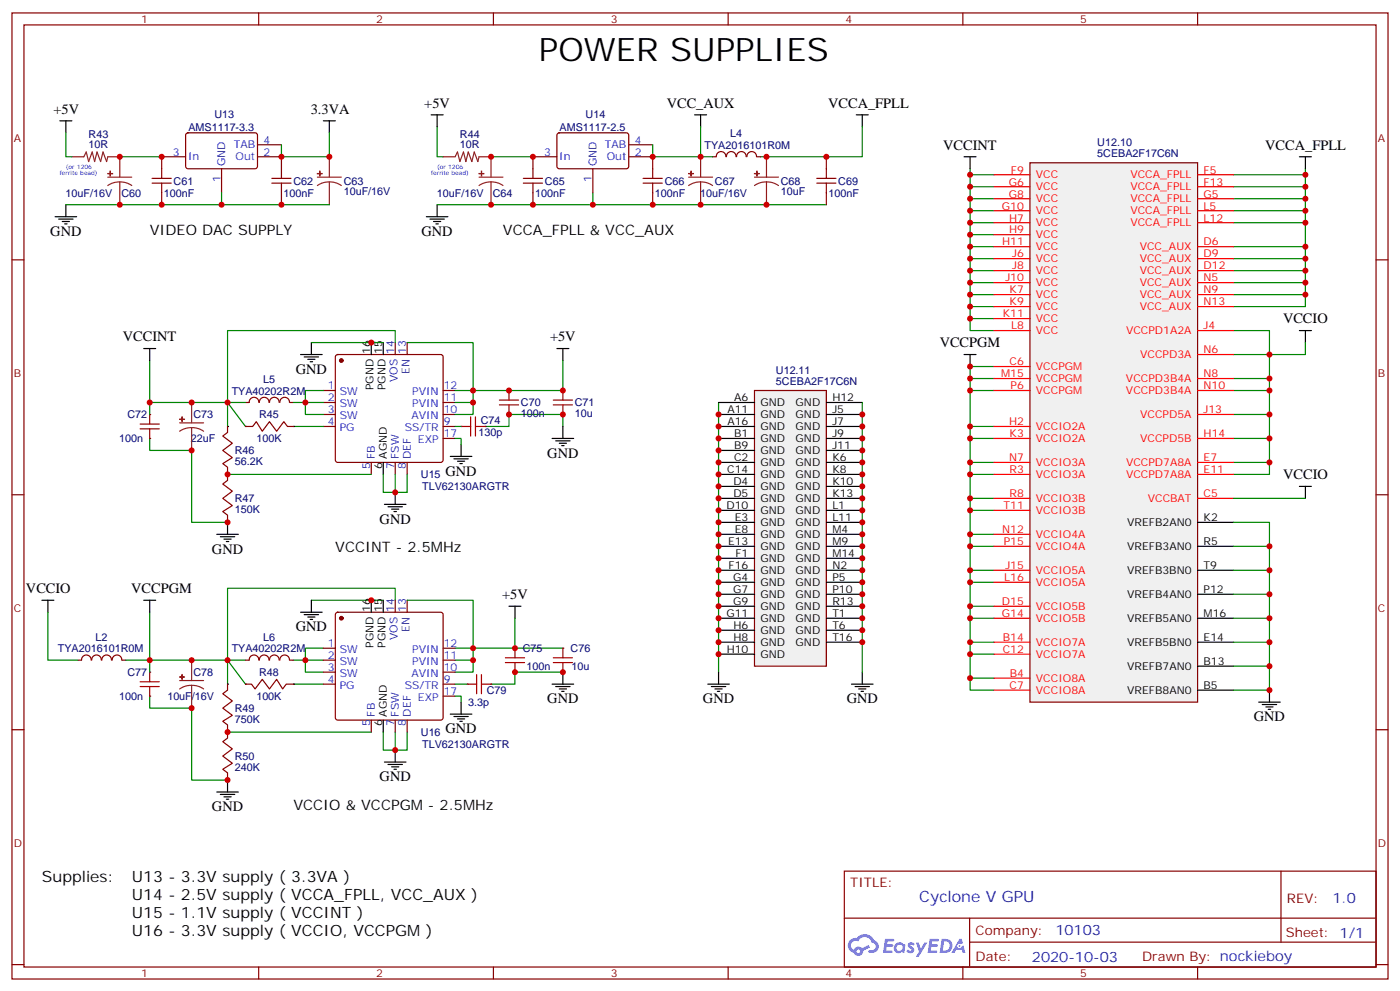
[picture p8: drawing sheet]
<svg xmlns="http://www.w3.org/2000/svg" width="412mm" height="292mm" viewBox="0 0 412 292" stroke-linecap="round" stroke-linejoin="round" font-family="sans-serif">
<path d="M54.9 39.3l.5-.2h20l.4 .7v9.4l-.7 .5-20-.1-.4-.6v-9.2zM44.8 53.9h5.6M44.8 52.5h5.6M47.6 53.9v6.4M54.7 46.1h-7.1v6.4M65.3 49.7v7M75.8 46.1h7.1v6.4M75.8 42.6h7.1M80.1 53.9h5.6M80.1 52.5h5.6M82.9 53.9v6.4" fill="none" stroke="#870000" stroke-width=".35"/>
<g fill="none" stroke="#000" stroke-width=".35">
<path d="M17.6 35.6h3.6M19.4 35.6v3.5M95.2 35.6h3.6M97 35.6v3.5M284 46.1h3.5M285.8 46.1v3.6M16.2 63.8h6.4M17.3 64.5h4.2M18.3 65.2h2.2M19 65.9h.8M19.4 60.3v3.5M284 104.4h3.5"/>
<path d="M285.8 104.4v3.5M211.7 197.8v3.6M254 197.8v3.6M208.5 201.4h6.3M209.5 202.1h4.3M210.6 202.8h2.1M211.3 203.5h.7M250.8 201.4h6.4M251.9 202.1h4.2M252.9 202.8h2.2M253.6 203.5h.8"/>
</g>
<path d="M21.2 46.1h3.5l.7-1.4 .7 2.9 1.1-2.9 .7 2.9 .7-2.9 1 2.9 .7-2.9 1.1 2.9 .3-1.5h3.6v6M31.7 52.1h7.1M35.3 53.6l1.8 .2 1.7 .8M35.3 53.6l-1.9 .2-1.7 .8M35.3 53.6v6.7M93.5 52.1h7M97 53.6l1.9 .2 1.6 .8M97 53.6l-1.8 .2-1.7 .8M97 46.1v6M97 53.6v6.7" fill="none" stroke="#8c2424" stroke-width=".35"/>
<g fill="#8c2424" stroke="#8c2424" stroke-width=".35">
<path d="M93.5 51.1h1.4z"/>
<path d="M94.2 50.4v1.4z"/>
<path d="M31.7 51.1h1.5z"/>
<path d="M32.5 50.4v1.4z"/>
</g>
<g fill="none" stroke="#008700" stroke-width=".35">
<path d="M19.4 39.1v7h1.8M35.3 46.1h12.3M65.3 56.7v3.6M285.8 49.7v47.6h7M285.8 58.5h7M285.8 55h7M285.8 51.4h7M363.4 58.5h21.1M363.4 55h21.1M363.4 51.4h21.1M384.5 49.7v15.8h-21.1M285.8 72.6h7"/>
<path d="M285.8 62h7M285.8 65.5h7M285.8 69.1h7M285.8 76.1h7M285.8 79.7h7M363.4 72.6h21.1M363.4 62h21.1M363.4 76.1h21.1M363.4 79.7h21.1M384.5 65.5v24.7h-21.1M285.8 83.2h7M285.8 86.7h7"/>
<path d="M285.8 90.2h7M285.8 93.8h7M363.4 97.3h10.5v42.3h-10.5M363.4 83.2h21.1M363.4 86.7h21.1M211.7 118.5v79.3M285.8 111.4h7M285.8 114.9h7M292.8 107.9h-7v95.2h7M363.4 104.4h10.5M363.4 111.4h10.5M363.4 114.9h10.5"/>
<path d="M285.8 129h7M285.8 136.1h7M285.8 125.5h7M285.8 139.6h7M363.4 122h10.5M363.4 129h10.5M363.4 136.1h10.5M285.8 150.2h7M285.8 146.7h7M285.8 157.3h7M285.8 160.8h7M285.8 171.4h7"/>
<path d="M285.8 167.9h7M285.8 178.4h7M285.8 182h7M285.8 189h7M285.8 192.5h7M285.8 199.6h7"/>
</g>
<path d="M222.2 114.9h21.2v81.2h-21.2z" fill="#f0f0f0" stroke="#870000" stroke-width=".35"/>
<g fill="none" stroke="#000" stroke-width=".35">
<path d="M211.7 118.5h10.5M243.4 118.5h10.6M211.7 139.6h10.5M211.7 136.1h10.5M211.7 132.6h10.5M211.7 129h10.5M211.7 125.5h10.5M211.7 122h10.5M243.4 139.6h10.6M243.4 136.1h10.6M243.4 132.6h10.6M243.4 129h10.6"/>
<path d="M243.4 125.5h10.6M243.4 122h10.6M211.7 143.2h10.5M211.7 157.3h10.5M211.7 153.7h10.5M211.7 150.2h10.5M211.7 146.7h10.5M243.4 143.2h10.6M243.4 157.3h10.6M243.4 153.7h10.6M243.4 150.2h10.6M243.4 146.7h10.6"/>
<path d="M211.7 178.4h10.5M211.7 174.9h10.5M211.7 171.4h10.5M211.7 167.9h10.5M211.7 164.3h10.5M211.7 160.8h10.5M243.4 178.4h10.6M243.4 174.9h10.6M243.4 171.4h10.6M243.4 167.9h10.6M243.4 164.3h10.6M243.4 160.8h10.6"/>
<path d="M211.7 189h10.5M211.7 185.5h10.5M211.7 182h10.5M211.7 192.5h10.5M243.4 189h10.6M243.4 185.5h10.6M243.4 182h10.6"/>
</g>
<path d="M303.4 47.9h49.4v158.8h-49.4z" fill="#f0f0f0" stroke="#870000" stroke-width=".35"/>
<g fill="none" stroke="#f00" stroke-width=".35">
<path d="M292.8 51.4h10.6M292.8 58.5h10.6M292.8 55h10.6M352.8 51.4h10.6M352.8 58.5h10.6M352.8 55h10.6M292.8 79.7h10.6M292.8 76.1h10.6M292.8 72.6h10.6M292.8 69.1h10.6M292.8 65.5h10.6M292.8 62h10.6"/>
<path d="M352.8 79.7h10.6M352.8 76.1h10.6M352.8 72.6h10.6M352.8 65.5h10.6M352.8 62h10.6M292.8 97.3h10.6M292.8 93.8h10.6M292.8 90.2h10.6M292.8 86.7h10.6M292.8 83.2h10.6M352.8 97.3h10.6M352.8 90.2h10.6"/>
<path d="M352.8 86.7h10.6M352.8 83.2h10.6M292.8 114.9h10.6M292.8 111.4h10.6M292.8 107.9h10.6M352.8 114.9h10.6M352.8 111.4h10.6M352.8 104.4h10.6M292.8 125.5h10.6M292.8 129h10.6M292.8 136.1h10.6M292.8 139.6h10.6"/>
<path d="M352.8 129h10.6M352.8 136.1h10.6M352.8 139.6h10.6M352.8 122h10.6M292.8 146.7h10.6M292.8 150.2h10.6M292.8 157.3h10.6M352.8 146.7h10.6M292.8 160.8h10.6M292.8 167.9h10.6M292.8 171.4h10.6M292.8 178.4h10.6"/>
<path d="M292.8 182h10.6M292.8 189h10.6M292.8 192.5h10.6M292.8 199.6h10.6M292.8 203.1h10.6"/>
</g>
<path d="M352.8 153.7h10.6M352.8 160.8h10.6M352.8 167.9h10.6M352.8 174.9h10.6M352.8 182h10.6M352.8 189h10.6M352.8 196.1h10.6M352.8 203.1h10.6" fill="none" stroke="#000" stroke-width=".35"/>
<path d="M254 118.5v79.3" fill="none" stroke="#008700" stroke-width=".35"/>
<g fill="none" stroke="#870000" stroke-width=".35">
<path d="M3.5 3.8h405.4v284.3h-405.4zM7.1 7.3h398.2v277.3h-398.2zM76.2 3.8v3.5M145.3 3.8v3.5M214.5 3.8v3.5M283.6 3.8v3.5M352.8 3.8v3.5M3.5 76.5h3.6M405.3 76.5h3.6M3.5 145.6h3.6M405.3 145.6h3.6M3.5 214.8h3.6"/>
<path d="M405.3 214.8h3.6M248.7 256.4h156.6v28.2h-156.6zM377.3 256.4v20.9M248.7 270.2h156.5M285.6 277.3h119.6M285.6 270.2v14.2M3.5 283.9h3.6M76.2 284.6v3.5M145.3 284.6v3.5M214.5 284.6v3.5M283.6 284.6v3.5M352.8 284.6v3.5"/>
<path d="M405.3 283.9h3.6"/>
</g>
<g fill="#5487ff">
<path d="M267.7 277.6a1.22 1.22 0 0 1 1.7 .2l-.4 .6a.47 .47 0 0 0-.3-.4 .47 .47 0 0 0-.5 .2l.1 .2a1.14 1.14 0 0 1 .8 1.8 1.14 1.14 0 0 1-1.9 0l-.2-.2 .5-.6 .7 .5a.29 .29 0 0 0 .3-.3 .29 .29 0 0 0-.2-.3 1.04 1.04 0 0 1-.6-1.7z"/>
<path d="M260.7 276.3h2.4l.3 .2-.2 .5-1.8 .1-.1 .8h1.5l.3 .4-.3 .4h-1.6l-.2 1.1h1.7l.2 .3-.2 .3-2.6 .1z"/>
<path d="M273.8 276.3h2.4l.3 .2-.1 .5-1.8 .1-.2 .8h1.6l.3 .4-.4 .4h-1.6l-.1 1.1h1.7l.2 .3-.2 .3-2.6 .1z"/>
<path d="M282.6 276.3h.7l.3 1.3-.6 .3a.69 .69 0 0 0-1 .3 .69 .69 0 0 0 .4 .9 .69 .69 0 0 0 .9-.6l.5-.2 .6 2.2h-.8l-.2-.9h-1.8l-.5 .9h-.8z"/>
<path d="M269.8 277.4h.8l.6 1.8 1.1-1.8h.9l-2.6 4.2h-.8l.9-1.5z"/>
<path d="M277.4 276.3l-.6 4.2h1.3a2.11 2.11 0 0 0 2.5-2.1 2.11 2.11 0 0 0-2.5-2.1zM278.1 277.1a1.39 1.39 0 0 1 1.7 1.4 1.39 1.39 0 0 1-1.8 1.3h-.3z"/>
<path d="M263.7 277.9a1.54 1.54 0 0 0-.1 2.2 1.54 1.54 0 0 0 2.2 .1l.6 .3 .3-2.3-.2-.3h-.4a1.49 1.49 0 0 0-2.4 0zM264 278.9a.94 .94 0 0 1 1.8 0 .94 .94 0 0 1-1.8 0z"/>
<path d="M250.4 276.7a2.18 2.18 0 0 0 1.1 3.7 1.44 1.44 0 0 0 1.6 .9 1.44 1.44 0 0 0 1.2-1.4l2-1.1-.5-.7-1.9 1a1.47 1.47 0 0 0-2.4 .4 1.39 1.39 0 0 1-.7-1.9 1.39 1.39 0 0 1 2-.5 2.12 2.12 0 0 1 2.2-1.3 2.12 2.12 0 0 1 1.9 1.7 1.14 1.14 0 0 1 1.1 1.4 1.14 1.14 0 0 1-1.7 .7 .43 .43 0 0 0-.5 .4 .43 .43 0 0 0 .4 .5 1.98 1.98 0 0 0 2.5-1.2 1.98 1.98 0 0 0-1.2-2.6 3.1 3.1 0 0 0-5.3-.6l-.9 .1zM252.3 280a.55 .55 0 0 1 1.1 0 .55 .55 0 0 1-1.1 0z"/>
<circle cx="282.6" cy="278.4" r=".26"/>
</g>
<g fill="none" stroke="#000" stroke-width=".35">
<path d="M127 33.8h3.5M128.8 33.8v3.5M204.6 33.8h3.5M206.4 33.8v3.5M252.2 33.8h3.6M254 33.8v3.5M382.8 46.1h3.5M384.5 46.1v3.6M125.6 63.8h6.3M126.6 64.5h4.3M127.7 65.2h2.1M128.4 65.9h.7"/>
<path d="M128.8 60.3v3.5M382.8 97.3h3.5M384.5 97.3v3.5M42.3 102.6h3.6M44.1 102.6v3.5M88.5 104.4h6.4M89.6 105.1h4.2M90.7 105.8h2.1M91.4 106.5h.7M91.7 100.8v3.6M109.4 100.8v3.6M112.9 100.8v3.6"/>
<path d="M164 102.6h3.6M165.8 102.6v3.5M112.9 136.1v3.5M162.6 129h6.4M163.7 129.8h4.2M164.7 130.5h2.2M165.5 131.2h.7M165.8 125.5v3.5M63.9 157.3h6.3M64.9 158h4.2M66 158.7h2.1M66.7 159.4h.7"/>
<path d="M67 153.7v3.6M113.2 148.4h6.4M114.3 149.2h4.2M115.4 149.9h2.1M116.1 150.6h.7M116.4 144.9v3.5M382.8 143.2h3.5M384.5 143.2v3.5M12.3 176.7h3.6M14.1 176.7v3.5M91.7 176.7v3.5M109.4 176.7v3.5"/>
<path d="M112.9 176.7v3.5M149.9 178.4h3.6M151.7 178.4v3.6M88.5 180.2h6.4M89.6 180.9h4.2M90.7 181.6h2.1M91.4 182.3h.7M165.8 197.8v3.6M112.9 211.9v3.6M162.6 201.4h6.4M163.7 202.1h4.2M164.7 202.8h2.2"/>
<path d="M165.5 203.5h.7M370.8 206.7h6.3M371.8 207.4h4.3M372.9 208.1h2.1M373.6 208.8h.7M373.9 203.1v3.6M63.9 233.1h6.3M64.9 233.8h4.2M66 234.5h2.1M66.7 235.2h.7M67 229.6v3.5M113.2 224.3h6.4"/>
<path d="M114.3 225h4.2M115.4 225.7h2.1M116.1 226.4h.7M116.4 220.8v3.5"/>
</g>
<g fill="none" stroke="#008700" stroke-width=".35">
<path d="M97 39.1v7h-14.1v-3.5M128.8 37.3v8.8h1.7M206.4 37.3v8.8M254 37.3v8.8h-30M144.6 46.1h12.4M174.6 56.7v3.6M192.3 42.6v3.5h17.6M144.6 60.3h98.8M44.1 106.1v12.4h28.2M67 118.5v7M86.4 118.5h8.8M91.7 100.8h21.2"/>
<path d="M95.2 114.9h-5.2v7.1h5.2M116.4 100.8v-3.5h-49.4v21.2l5.3 7M119.9 100.8h19.4v14.1M134.1 114.9h5.2v7.1h-5.2M134.1 118.5h5.2M384.5 100.8v3.6h-10.6M44.1 129v3.6h12.3v21.1h10.6M67 139.6h42.4M86.4 125.5h8.8M112.9 139.6v5.3h3.5M116.4 139.6v5.3h3.5v-5.3M142.9 125.5h7v-3.5h15.9v3.5"/>
<path d="M363.4 153.7h10.5v49.4h-10.5M363.4 146.7h21.1M91.7 176.7h21.2M116.4 176.7v-3.6h-49.4v21.2l5.3 7.1M119.9 176.7h19.4v14.1h12.4M363.4 160.8h10.5M363.4 167.9h10.5M363.4 174.9h10.5M44.1 180.2v14.1h28.2M67 194.3v7.1M86.4 194.3h8.8M95.2 190.8h-5.2v7h5.2"/>
<path d="M134.1 190.8h5.2v7h-5.2M134.1 194.3h5.2M151.7 182v8.8h14.1M165.8 197.8h-14.1v3.6h-7.1M363.4 182h10.5M363.4 189h10.5M363.4 196.1h10.5M44.1 204.9v3.5h12.3v21.2h10.6M67 215.5h42.4M86.4 201.4h8.8M112.9 215.5v5.3h3.5M116.4 215.5v5.3h3.5v-5.3"/>
</g>
<g fill="none" stroke="#870000" stroke-width=".35">
<path d="M164.3 39.3l.4-.2h20.1l.4 .7-.1 9.4-.6 .5-20-.1-.5-.6v-9.2zM154.2 53.9h5.6M154.2 52.5h5.6M157 53.9v6.4M164 46.1h-7v6.4M174.6 49.7v7M185.2 46.1h7.1v6.4M185.2 42.6h7.1M189.4 53.9h5.7M189.4 52.5h5.7M192.3 53.9v6.4M209.9 46.1h1.1"/>
<path d="M211 46.1a1.41 1.41 0 0 1 1.4-1.5 1.41 1.41 0 0 1 1.4 1.5M214 46.1a1.41 1.41 0 0 1 1.4-1.5 1.41 1.41 0 0 1 1.4 1.5M217 46.1a1.41 1.41 0 0 1 1.4-1.5 1.41 1.41 0 0 1 1.4 1.5M220 46.1a1.41 1.41 0 0 1 1.4-1.5 1.41 1.41 0 0 1 1.4 1.5M223 46.1h1M240.6 53.9h5.6M240.6 52.5h5.6M243.4 46.1v6.4M243.4 53.9v6.4M72.3 118.5h1.1M73.4 118.4a1.41 1.41 0 0 1 1.4-1.5 1.41 1.41 0 0 1 1.4 1.5M76.4 118.4a1.41 1.41 0 0 1 1.4-1.5 1.41 1.41 0 0 1 1.4 1.5"/>
<path d="M79.4 118.4a1.41 1.41 0 0 1 1.4-1.5 1.41 1.41 0 0 1 1.4 1.5M82.4 118.4a1.41 1.41 0 0 1 1.5-1.5 1.41 1.41 0 0 1 1.4 1.5M85.4 118.5h1M95.2 114.9h3.6M95.2 118.5h3.6M99 104.6l.5-.2h30.3l.5 .2 .2 .5v30.3l-.2 .5-.5 .2h-30.3l-.5-.2-.2-.5v-30.3zM116.4 100.8v3.6M119.9 100.8v3.6M130.5 114.9h3.6M130.5 118.5h3.6M95.2 122h3.6M95.2 125.5h3.6"/>
<path d="M109.4 136.1v3.5M116.4 136.1v3.5M119.9 136.1v3.5M130.5 122h3.6M130.5 125.5h3.6M130.5 129h3.6M116.4 176.7v3.5M119.9 176.7v3.5M72.3 194.3h1.1M73.4 194.3a1.41 1.41 0 0 1 1.4-1.5 1.41 1.41 0 0 1 1.4 1.5M76.4 194.3a1.41 1.41 0 0 1 1.4-1.5 1.41 1.41 0 0 1 1.4 1.5M79.4 194.3a1.41 1.41 0 0 1 1.4-1.5 1.41 1.41 0 0 1 1.4 1.5"/>
<path d="M82.4 194.3a1.41 1.41 0 0 1 1.5-1.5 1.41 1.41 0 0 1 1.4 1.5M85.4 194.3h1M95.2 194.3h3.6M95.2 190.8h3.6M95.2 197.8h3.6M99 180.4l.5-.2h30.3l.5 .2 .2 .5v30.3l-.2 .5-.5 .2h-30.3l-.5-.2-.2-.5v-30.3zM130.5 194.3h3.6M130.5 190.8h3.6M130.5 197.8h3.6M95.2 201.4h3.6M109.4 211.9v3.6M116.4 211.9v3.6"/>
<path d="M119.9 211.9v3.6M130.5 201.4h3.6M130.5 204.9h3.6"/>
</g>
<g fill="#870000" stroke="#870000" stroke-width=".35">
<circle cx="100.5" cy="106.1" r=".53"/>
<circle cx="100.5" cy="182" r=".53"/>
</g>
<g fill="none" stroke="#8c2424" stroke-width=".35">
<path d="M130.5 46.1h3.6l.7-1.4 .7 2.9 1-2.9 .7 2.9 .7-2.9 1.1 2.9 .7-2.9 1.1 2.9 .3-1.5h3.5v6M141.1 52.1h7.1M144.6 53.6l1.9 .2 1.7 .8M144.6 53.6l-1.8 .2-1.7 .8M144.6 53.6v6.7M202.8 52.1h7.1M206.4 53.6l1.8 .2 1.7 .8M206.4 53.6l-1.9 .2-1.7 .8M206.4 46.1v6M206.4 53.6v6.7M222.2 52.1h7.1M225.8 53.6l1.8 .2 1.7 .8"/>
<path d="M225.8 53.6l-1.9 .2-1.7 .8M225.8 46.1v6M225.8 53.6v6.7M56.4 118.5v6M52.9 124.5h7.1M56.4 125.9l1.9 .2 1.7 .8M56.4 125.9l-1.8 .2-1.7 .8M56.4 125.9v6.7M56.4 194.3v6M52.9 200.3h7.1M56.4 201.7l1.9 .3 1.7 .8M56.4 201.7l-1.8 .3-1.7 .8"/>
<path d="M56.4 201.7v6.7"/>
</g>
<g fill="#8c2424" stroke="#8c2424" stroke-width=".35">
<path d="M141.1 51.1h1.4z"/>
<path d="M141.8 50.4l.1 1.4z"/>
<path d="M202.8 51.1h1.5z"/>
<path d="M203.6 50.4v1.4z"/>
<path d="M222.2 51.1h1.5z"/>
<path d="M223 50.4v1.4z"/>
<path d="M52.9 123.4h1.4z"/>
<path d="M53.6 122.7l.1 1.4z"/>
<path d="M52.9 199.2l1.4 .1z"/>
<path d="M53.6 198.5l.1 1.5z"/>
</g>
<path d="M149.9 114.9v2.9" fill="none" stroke="#a10000" stroke-width=".35"/>
<circle cx="149.9" cy="122" r=".18" fill="#870000"/>
<path d="M147.1 119.2h5.7M149.9 119.2v2.8" fill="none" stroke="#a10000" stroke-width=".35"/>
<circle cx="149.9" cy="114.9" r=".18" fill="#870000"/>
<path d="M147.1 117.8h5.7M140.1 125.5h2.8" fill="none" stroke="#a10000" stroke-width=".35"/>
<circle cx="135.8" cy="125.5" r=".18" fill="#870000"/>
<path d="M135.8 125.5h2.8M138.6 122.7v5.6" fill="none" stroke="#a10000" stroke-width=".35"/>
<circle cx="142.9" cy="125.5" r=".18" fill="#870000"/>
<path d="M165.8 114.9v2.9M140.1 122.7v5.6" fill="none" stroke="#a10000" stroke-width=".35"/>
<circle cx="165.8" cy="122" r=".18" fill="#870000"/>
<path d="M163 119.2h5.6M165.8 119.2v2.8" fill="none" stroke="#a10000" stroke-width=".35"/>
<circle cx="165.8" cy="114.9" r=".18" fill="#870000"/>
<path d="M163 117.8h5.6M44.1 122v2.8" fill="none" stroke="#a10000" stroke-width=".35"/>
<path d="M165.8 106.1v8.8h-26.5" fill="none" stroke="#008700" stroke-width=".35"/>
<g fill="#000">
<circle cx="67" cy="125.5" r=".18"/>
<circle cx="67" cy="139.6" r=".18"/>
<circle cx="72.3" cy="125.5" r=".18"/>
<circle cx="86.4" cy="125.5" r=".18"/>
<circle cx="67" cy="153.7" r=".18"/>
</g>
<path d="M67 125.5v1.8l-1.4 1 2.8 2.2-2.8 2.1 2.8 2.1-2.8 1.8 1.4 1v3.9l-1.4 1.1 2.8 2.1-2.8 2.1 2.8 2.1-2.8 1.8 1.4 1v2.1M72.3 125.5h2.1l1.1-1.4 1.8 2.8 2.1-2.8 2.1 2.8 2.1-2.8 1.1 1.4h1.7" fill="none" stroke="#870000" stroke-width=".35"/>
<circle cx="44.1" cy="129" r=".18" fill="#870000"/>
<path d="M41.3 126.2h5.6M44.1 126.2v2.8" fill="none" stroke="#a10000" stroke-width=".35"/>
<circle cx="44.1" cy="122" r=".18" fill="#870000"/>
<path d="M41.3 124.8h5.6M44.1 197.8v2.9" fill="none" stroke="#a10000" stroke-width=".35"/>
<path d="M44.1 118.5v3.5" fill="none" stroke="#008700" stroke-width=".35"/>
<g fill="#000">
<circle cx="67" cy="201.4" r=".18"/>
<circle cx="67" cy="215.5" r=".18"/>
<circle cx="72.3" cy="201.4" r=".18"/>
<circle cx="86.4" cy="201.4" r=".18"/>
<circle cx="67" cy="229.6" r=".18"/>
</g>
<path d="M67 201.4v1.7l-1.4 1.1 2.8 2.1-2.8 2.1 2.8 2.1-2.8 1.8 1.4 1.1v3.8l-1.4 1.1 2.8 2.1-2.8 2.1 2.8 2.1-2.8 1.8 1.4 1.1v2.1M72.3 201.4h1.8l1 1.4 2.2-2.8 2.1 2.8 2.1-2.8 1.8 2.8 1-1.4h2.1" fill="none" stroke="#870000" stroke-width=".35"/>
<circle cx="44.1" cy="204.9" r=".18" fill="#870000"/>
<path d="M41.3 202.1h5.6M44.1 202.1v2.8" fill="none" stroke="#a10000" stroke-width=".35"/>
<circle cx="44.1" cy="197.8" r=".18" fill="#870000"/>
<path d="M41.3 200.7h5.6M137.6 201.4h2.8" fill="none" stroke="#a10000" stroke-width=".35"/>
<path d="M44.1 194.3v3.5" fill="none" stroke="#008700" stroke-width=".35"/>
<circle cx="144.6" cy="201.4" r=".18" fill="#870000"/>
<path d="M141.8 198.5v5.7M141.8 201.4h2.8" fill="none" stroke="#a10000" stroke-width=".35"/>
<circle cx="137.6" cy="201.4" r=".18" fill="#870000"/>
<path d="M140.4 198.5v5.7M151.7 190.8v2.8" fill="none" stroke="#a10000" stroke-width=".35"/>
<path d="M134.1 201.4h3.5" fill="none" stroke="#008700" stroke-width=".35"/>
<circle cx="151.7" cy="197.8" r=".18" fill="#870000"/>
<path d="M148.9 195h5.6M151.7 195v2.8" fill="none" stroke="#a10000" stroke-width=".35"/>
<circle cx="151.7" cy="190.8" r=".18" fill="#870000"/>
<path d="M148.9 193.6h5.6M165.8 190.8v2.8" fill="none" stroke="#a10000" stroke-width=".35"/>
<circle cx="165.8" cy="197.8" r=".18" fill="#870000"/>
<path d="M163 195h5.6M165.8 195v2.8" fill="none" stroke="#a10000" stroke-width=".35"/>
<circle cx="165.8" cy="190.8" r=".18" fill="#870000"/>
<path d="M163 193.6h5.6" fill="none" stroke="#a10000" stroke-width=".35"/>
<path d="M19.4 60.3h77.6M128.8 60.3h15.8M134.1 129h1.7v1.8M134.1 125.5h1.7M14.1 180.2v14.1h8.8M37 194.3h7.1M134.1 204.9h1.7v1.8" fill="none" stroke="#008700" stroke-width=".35"/>
<path d="M132.6 134.3h6.4M133.7 135h4.2M134.8 135.7h2.1M135.5 136.5h.7M135.8 130.8v3.5M42.3 176.7h3.6M44.1 176.7v3.5M132.6 210.2h6.4M133.7 210.9h4.2M134.8 211.6h2.1M135.5 212.3h.7M135.8 206.7v3.5" fill="none" stroke="#000" stroke-width=".35"/>
<path d="M22.9 194.3h1.1M24 194.3a1.41 1.41 0 0 1 1.4-1.5 1.41 1.41 0 0 1 1.4 1.5M27 194.3a1.41 1.41 0 0 1 1.4-1.5 1.41 1.41 0 0 1 1.4 1.5M30 194.3a1.41 1.41 0 0 1 1.4-1.5 1.41 1.41 0 0 1 1.4 1.5M33.1 194.3a1.41 1.41 0 0 1 1.4-1.5 1.41 1.41 0 0 1 1.4 1.5M36 194.3h1" fill="none" stroke="#870000" stroke-width=".35"/>
<g fill="#c00">
<circle cx="47.6" cy="46.1" r=".88"/>
<circle cx="35.3" cy="46.1" r=".88"/>
<circle cx="373.9" cy="136.1" r=".88"/>
<circle cx="373.9" cy="129" r=".88"/>
<circle cx="373.9" cy="122" r=".88"/>
<circle cx="373.9" cy="114.9" r=".88"/>
<circle cx="373.9" cy="111.4" r=".88"/>
<circle cx="373.9" cy="104.4" r=".88"/>
<circle cx="384.5" cy="72.6" r=".88"/>
<circle cx="384.5" cy="76.1" r=".88"/>
<circle cx="384.5" cy="79.7" r=".88"/>
<circle cx="384.5" cy="83.2" r=".88"/>
<circle cx="384.5" cy="86.7" r=".88"/>
<circle cx="384.5" cy="65.5" r=".88"/>
<circle cx="384.5" cy="62" r=".88"/>
<circle cx="384.5" cy="58.5" r=".88"/>
<circle cx="384.5" cy="55" r=".88"/>
<circle cx="384.5" cy="51.4" r=".88"/>
<circle cx="285.8" cy="51.4" r=".88"/>
<circle cx="285.8" cy="55" r=".88"/>
<circle cx="285.8" cy="58.5" r=".88"/>
<circle cx="285.8" cy="62" r=".88"/>
<circle cx="285.8" cy="65.5" r=".88"/>
<circle cx="285.8" cy="69.1" r=".88"/>
<circle cx="285.8" cy="72.6" r=".88"/>
<circle cx="285.8" cy="76.1" r=".88"/>
<circle cx="285.8" cy="79.7" r=".88"/>
<circle cx="285.8" cy="83.2" r=".88"/>
<circle cx="285.8" cy="86.7" r=".88"/>
<circle cx="285.8" cy="90.2" r=".88"/>
<circle cx="285.8" cy="93.8" r=".88"/>
<circle cx="285.8" cy="114.9" r=".88"/>
<circle cx="285.8" cy="111.4" r=".88"/>
<circle cx="285.8" cy="125.5" r=".88"/>
<circle cx="285.8" cy="129" r=".88"/>
<circle cx="285.8" cy="136.1" r=".88"/>
<circle cx="285.8" cy="139.6" r=".88"/>
<circle cx="285.8" cy="146.7" r=".88"/>
<circle cx="285.8" cy="150.2" r=".88"/>
<circle cx="285.8" cy="157.3" r=".88"/>
<circle cx="285.8" cy="160.8" r=".88"/>
<circle cx="285.8" cy="167.9" r=".88"/>
<circle cx="285.8" cy="171.4" r=".88"/>
<circle cx="285.8" cy="178.4" r=".88"/>
<circle cx="285.8" cy="182" r=".88"/>
<circle cx="285.8" cy="189" r=".88"/>
<circle cx="285.8" cy="192.5" r=".88"/>
<circle cx="285.8" cy="199.6" r=".88"/>
<circle cx="285.8" cy="107.9" r=".88"/>
<circle cx="211.7" cy="192.5" r=".88"/>
<circle cx="211.7" cy="189" r=".88"/>
<circle cx="211.7" cy="185.5" r=".88"/>
<circle cx="211.7" cy="182" r=".88"/>
<circle cx="211.7" cy="178.4" r=".88"/>
<circle cx="211.7" cy="174.9" r=".88"/>
<circle cx="211.7" cy="171.4" r=".88"/>
<circle cx="211.7" cy="167.9" r=".88"/>
<circle cx="211.7" cy="164.3" r=".88"/>
<circle cx="211.7" cy="160.8" r=".88"/>
<circle cx="211.7" cy="157.3" r=".88"/>
<circle cx="211.7" cy="153.7" r=".88"/>
<circle cx="211.7" cy="150.2" r=".88"/>
<circle cx="211.7" cy="146.7" r=".88"/>
<circle cx="254" cy="189" r=".88"/>
<circle cx="254" cy="185.5" r=".88"/>
<circle cx="254" cy="182" r=".88"/>
<circle cx="254" cy="178.4" r=".88"/>
<circle cx="254" cy="174.9" r=".88"/>
<circle cx="254" cy="171.4" r=".88"/>
<circle cx="254" cy="167.9" r=".88"/>
<circle cx="254" cy="164.3" r=".88"/>
<circle cx="254" cy="160.8" r=".88"/>
<circle cx="254" cy="157.3" r=".88"/>
<circle cx="254" cy="153.7" r=".88"/>
<circle cx="254" cy="150.2" r=".88"/>
<circle cx="254" cy="146.7" r=".88"/>
<circle cx="254" cy="143.2" r=".88"/>
<circle cx="254" cy="139.6" r=".88"/>
<circle cx="254" cy="136.1" r=".88"/>
<circle cx="254" cy="132.6" r=".88"/>
<circle cx="254" cy="129" r=".88"/>
<circle cx="254" cy="125.5" r=".88"/>
<circle cx="254" cy="122" r=".88"/>
<circle cx="211.7" cy="139.6" r=".88"/>
<circle cx="211.7" cy="143.2" r=".88"/>
<circle cx="211.7" cy="136.1" r=".88"/>
<circle cx="211.7" cy="132.6" r=".88"/>
<circle cx="211.7" cy="129" r=".88"/>
<circle cx="211.7" cy="122" r=".88"/>
<circle cx="211.7" cy="125.5" r=".88"/>
<circle cx="373.9" cy="160.8" r=".88"/>
<circle cx="373.9" cy="167.9" r=".88"/>
<circle cx="373.9" cy="174.9" r=".88"/>
<circle cx="373.9" cy="182" r=".88"/>
<circle cx="373.9" cy="189" r=".88"/>
<circle cx="373.9" cy="196.1" r=".88"/>
<circle cx="373.9" cy="203.1" r=".88"/>
<circle cx="144.6" cy="46.1" r=".88"/>
<circle cx="157" cy="46.1" r=".88"/>
<circle cx="243.4" cy="46.1" r=".88"/>
<circle cx="225.8" cy="46.1" r=".88"/>
<circle cx="192.3" cy="46.1" r=".88"/>
<circle cx="206.4" cy="46.1" r=".88"/>
<circle cx="82.9" cy="46.1" r=".88"/>
<circle cx="97" cy="46.1" r=".88"/>
<circle cx="139.3" cy="118.5" r=".88"/>
<circle cx="116.4" cy="144.9" r=".88"/>
<circle cx="90" cy="118.5" r=".88"/>
<circle cx="67" cy="118.5" r=".88"/>
<circle cx="56.4" cy="118.5" r=".88"/>
<circle cx="56.4" cy="132.6" r=".88"/>
<circle cx="44.1" cy="194.3" r=".88"/>
<circle cx="56.4" cy="208.4" r=".88"/>
<circle cx="56.4" cy="194.3" r=".88"/>
<circle cx="67" cy="194.3" r=".88"/>
<circle cx="109.4" cy="176.7" r=".88"/>
<circle cx="90" cy="194.3" r=".88"/>
<circle cx="116.4" cy="220.8" r=".88"/>
<circle cx="139.3" cy="194.3" r=".88"/>
<circle cx="139.3" cy="190.8" r=".88"/>
<circle cx="109.4" cy="100.8" r=".88"/>
<circle cx="139.3" cy="114.9" r=".88"/>
<circle cx="149.9" cy="114.9" r=".88"/>
<circle cx="165.8" cy="114.9" r=".88"/>
<circle cx="149.9" cy="122" r=".88"/>
<circle cx="165.8" cy="122" r=".88"/>
<circle cx="67" cy="139.6" r=".88"/>
<circle cx="67" cy="153.7" r=".88"/>
<circle cx="44.1" cy="118.5" r=".88"/>
<circle cx="67" cy="229.6" r=".88"/>
<circle cx="67" cy="215.5" r=".88"/>
<circle cx="151.7" cy="190.8" r=".88"/>
<circle cx="151.7" cy="197.8" r=".88"/>
<circle cx="165.8" cy="197.8" r=".88"/>
<circle cx="65.3" cy="60.3" r=".88"/>
<circle cx="82.9" cy="60.3" r=".88"/>
<circle cx="47.6" cy="60.3" r=".88"/>
<circle cx="35.3" cy="60.3" r=".88"/>
<circle cx="225.8" cy="60.3" r=".88"/>
<circle cx="144.6" cy="60.3" r=".88"/>
<circle cx="174.6" cy="60.3" r=".88"/>
<circle cx="206.4" cy="60.3" r=".88"/>
<circle cx="157" cy="60.3" r=".88"/>
<circle cx="192.3" cy="60.3" r=".88"/>
</g>
<text font-size="9.5" x="158.7" y="17.9">POWER SUPPLIES</text>
<g font-size="4.6">
<text x="12.3" y="259.6">Supplies:</text>
<text x="38.8" y="259.6">U13 - 3.3V supply ( 3.3VA )</text>
<text x="38.8" y="264.9">U14 - 2.5V supply ( VCCA_FPLL, VCC_AUX )</text>
<text x="38.8" y="270.2">U15 - 1.1V supply ( VCCINT )</text>
<text x="38.8" y="275.4">U16 - 3.3V supply ( VCCIO, VCCPGM )</text>
</g>
<text font-size="4.6" fill="#00f" x="270.8" y="265.4">Cyclone V GPU</text>
<g font-size="4.2">
<text x="15.7" y="33.4">+5V</text>
<text x="91.5" y="33.4">3.3VA</text>
<text x="125" y="31.7">+5V</text>
<text x="196.4" y="31.7">VCC_AUX</text>
<text x="243.9" y="31.7">VCCA_FPLL</text>
<text x="277.9" y="44.1">VCCINT</text>
<text x="372.7" y="44">VCCA_FPLL</text>
<text x="14.8" y="69.4">GND</text>
<text x="44.1" y="69.1">VIDEO DAC SUPPLY</text>
<text x="124.2" y="69.4">GND</text>
<text x="148.2" y="69.1">VCCA_FPLL &amp; VCC_AUX</text>
<text x="377.9" y="95.2">VCCIO</text>
<text x="36.2" y="100.5">VCCINT</text>
<text x="162" y="100.5">+5V</text>
<text x="276.8" y="102.3">VCCPGM</text>
<text x="87.1" y="110">GND</text>
<text x="161.2" y="134.7">GND</text>
<text x="131.2" y="140">GND</text>
<text x="378" y="141">VCCIO</text>
<text x="111.8" y="154.1">GND</text>
<text x="62.4" y="162.9">GND</text>
<text x="98.8" y="162.6">VCCINT - 2.5MHz</text>
<text x="7.7" y="174.5">VCCIO</text>
<text x="38.7" y="174.6">VCCPGM</text>
<text x="147.9" y="176.3">+5V</text>
<text x="87.1" y="185.8">GND</text>
<text x="161.2" y="207">GND</text>
<text x="207.1" y="207">GND</text>
<text x="249.4" y="207">GND</text>
<text x="131.2" y="215.8">GND</text>
<text x="369.4" y="212.3">GND</text>
<text x="111.8" y="229.9">GND</text>
<text x="62.4" y="238.8">GND</text>
<text x="86.4" y="238.4">VCCIO &amp; VCCPGM - 2.5MHz</text>
</g>
<g font-size="4.2" fill="#00f">
<text x="392.5" y="265.7">1.0</text>
<text x="310.9" y="275.2">10103</text>
<text x="304" y="283">2020-10-03</text>
</g>
<g font-size="3.9" fill="#800">
<text x="250.5" y="261">TITLE:</text>
<text x="379.1" y="265.7">REV:</text>
<text x="287.4" y="275.2">Company:</text>
<text x="378.7" y="275.8">Sheet: 1/1</text>
<text x="287.4" y="282.9">Date:</text>
<text x="336.4" y="282.9">Drawn By: nockieboy</text>
</g>
<g font-size="3.2" fill="#800">
<text x="41.6" y="6.8">1</text>
<text x="110.8" y="6.8">2</text>
<text x="179.9" y="6.8">3</text>
<text x="249.1" y="6.8">4</text>
<text x="318.2" y="6.8">5</text>
<text x="4.1" y="41.9">A</text>
<text x="405.9" y="41.9">A</text>
<text x="4.1" y="111.1">B</text>
<text x="405.9" y="111.1">B</text>
<text x="4.1" y="180.2">C</text>
<text x="405.9" y="180.2">C</text>
<text x="4.1" y="249.3">D</text>
<text x="405.9" y="249.3">D</text>
<text x="41.6" y="287.6">1</text>
<text x="110.8" y="287.6">2</text>
<text x="179.9" y="287.6">3</text>
<text x="249.1" y="287.6">4</text>
<text x="318.2" y="287.6">5</text>
</g>
<g font-size="3.2" fill="#000080">
<text x="63.2" y="34.7">U13</text>
<text x="172.5" y="34.7">U14</text>
<text x="26.1" y="40.5">R43</text>
<text x="55.5" y="38.5">AMS1117-3.3</text>
<text x="135.5" y="40.5">R44</text>
<text x="164.8" y="38.5">AMS1117-2.5</text>
<text x="215.1" y="40.4">L4</text>
<text x="26.1" y="43.7">10R</text>
<text x="135.5" y="43.7">10R</text>
<text x="207.5" y="43.7">TYA2016101R0M</text>
<text x="323.2" y="46.3">5CEBA2F17C6N</text>
<text x="323.2" y="42.9">U12.10</text>
<text x="19.3" y="57.8">10uF/16V</text>
<text x="35.8" y="57.8">C60</text>
<text x="48.2" y="57.9">100nF</text>
<text x="51.2" y="54.4">C61</text>
<text x="83.5" y="57.9">100nF</text>
<text x="86.4" y="54.4">C62</text>
<text x="101.2" y="57.5">10uF/16V</text>
<text x="101.2" y="54.3">C63</text>
<text x="128.7" y="57.8">10uF/16V</text>
<text x="145.1" y="57.8">C64</text>
<text x="157.6" y="57.9">100nF</text>
<text x="160.5" y="54.4">C65</text>
<text x="192.9" y="57.9">100nF</text>
<text x="195.8" y="54.4">C66</text>
<text x="206.2" y="57.9">10uF/16V</text>
<text x="210.6" y="54.3">C67</text>
<text x="230" y="57.5">10uF</text>
<text x="230" y="54.3">C68</text>
<text x="244" y="57.9">100nF</text>
<text x="246.9" y="54.4">C69</text>
<text x="77.5" y="112.7">L5</text>
<text x="228.6" y="113.3">5CEBA2F17C6N</text>
<text x="228.6" y="109.9">U12.11</text>
<text x="68.2" y="116.1">TYA40202R2M</text>
<text x="153.5" y="119.6">C70</text>
<text x="169.3" y="119.6">C71</text>
<text x="37.5" y="123.1">C72</text>
<text x="57" y="123.1">C73</text>
<text x="76.4" y="123.1">R45</text>
<text x="141.6" y="124.9">C74</text>
<text x="153.5" y="122.8">100n</text>
<text x="169.3" y="122.8">10u</text>
<text x="35.1" y="130.2">100n</text>
<text x="56.2" y="130.2">22uF</text>
<text x="75.5" y="130.2">100K</text>
<text x="141" y="128.4">130p</text>
<text x="69.1" y="136.9">56.2K</text>
<text x="69.1" y="133.7">R46</text>
<text x="124" y="140.8">U15</text>
<text x="69.1" y="147.8">R47</text>
<text x="124.3" y="144.3">TLV62130ARGTR</text>
<text x="69.1" y="151">150K</text>
<text x="17" y="192">TYA2016101R0M</text>
<text x="28.2" y="188.6">L2</text>
<text x="68.2" y="191.9">TYA40202R2M</text>
<text x="77.5" y="188.5">L6</text>
<text x="154" y="191.9">C75</text>
<text x="168.1" y="191.9">C76</text>
<text x="155.1" y="197.2">100n</text>
<text x="168.3" y="197.2">10u</text>
<text x="37.5" y="199">C77</text>
<text x="57" y="199">C78</text>
<text x="76.4" y="199">R48</text>
<text x="35.1" y="206">100n</text>
<text x="49.3" y="206">10uF/16V</text>
<text x="69.1" y="209.6">R49</text>
<text x="75.5" y="206">100K</text>
<text x="137.9" y="207.8">3.3p</text>
<text x="143.4" y="204.3">C79</text>
<text x="69.1" y="212.8">750K</text>
<text x="124" y="216.6">U16</text>
<text x="124.3" y="220.2">TLV62130ARGTR</text>
<text x="69.1" y="226.9">240K</text>
<text x="69.1" y="223.7">R50</text>
</g>
<g font-size="3.2" fill="#00f">
<text x="50.9" y="45.8">3</text>
<text x="55.4" y="47.2">In</text>
<text x="68.8" y="43.7">TAB</text>
<text x="69.4" y="47.2">Out</text>
<text x="77.6" y="45.8">2</text>
<text x="77.6" y="42.3">4</text>
<text x="160.3" y="45.8">3</text>
<text x="164.7" y="47.2">In</text>
<text x="178.2" y="43.7">TAB</text>
<text x="178.7" y="47.2">Out</text>
<text x="187" y="45.8">2</text>
<text x="187" y="42.3">4</text>
<text x="64.9" y="53.5" transform="rotate(-90 64.9 53.5)">1</text>
<text x="66.3" y="49" transform="rotate(-90 66.3 49)">GND</text>
<text x="174.3" y="53.5" transform="rotate(-90 174.3 53.5)">1</text>
<text x="175.7" y="49" transform="rotate(-90 175.7 49)">GND</text>
<text x="116.1" y="104.2" transform="rotate(-90 116.1 104.2)">14</text>
<text x="119.6" y="104.2" transform="rotate(-90 119.6 104.2)">13</text>
<text x="117.1" y="112.5" transform="rotate(-90 117.1 112.5)">VOS</text>
<text x="120.6" y="110" transform="rotate(-90 120.6 110)">EN</text>
<text x="96.6" y="114.6">1</text>
<text x="96.6" y="118.1">2</text>
<text x="100.1" y="116.3">SW</text>
<text x="100.1" y="119.9">SW</text>
<text x="121.4" y="119.9">PVIN</text>
<text x="121.4" y="116.3">PVIN</text>
<text x="130.7" y="118.1">11</text>
<text x="130.7" y="114.6">12</text>
<text x="96.6" y="121.6">3</text>
<text x="96.6" y="125.2">4</text>
<text x="100.1" y="123.4">SW</text>
<text x="121.2" y="123.4">AVIN</text>
<text x="130.7" y="125.2">9</text>
<text x="130.7" y="121.6">10</text>
<text x="100.1" y="126.9">PG</text>
<text x="119.3" y="126.9">SS/TR</text>
<text x="123.1" y="130.5">EXP</text>
<text x="130.7" y="128.7">17</text>
<text x="109" y="137.9" transform="rotate(-90 109 137.9)">5</text>
<text x="110.4" y="135" transform="rotate(-90 110.4 135)">FB</text>
<text x="116.1" y="137.9" transform="rotate(-90 116.1 137.9)">7</text>
<text x="117.5" y="135" transform="rotate(-90 117.5 135)">FSW</text>
<text x="119.6" y="137.9" transform="rotate(-90 119.6 137.9)">8</text>
<text x="121" y="135" transform="rotate(-90 121 135)">DEF</text>
<text x="116.1" y="180" transform="rotate(-90 116.1 180)">14</text>
<text x="119.6" y="180" transform="rotate(-90 119.6 180)">13</text>
<text x="120.6" y="185.9" transform="rotate(-90 120.6 185.9)">EN</text>
<text x="96.6" y="190.4">1</text>
<text x="117.1" y="188.3" transform="rotate(-90 117.1 188.3)">VOS</text>
<text x="130.7" y="190.4">12</text>
<text x="96.6" y="194">2</text>
<text x="96.6" y="197.5">3</text>
<text x="100.1" y="192.2">SW</text>
<text x="100.1" y="195.7">SW</text>
<text x="121.4" y="195.7">PVIN</text>
<text x="121.4" y="192.2">PVIN</text>
<text x="130.7" y="197.5">10</text>
<text x="130.7" y="194">11</text>
<text x="96.6" y="201">4</text>
<text x="100.1" y="199.2">SW</text>
<text x="100.1" y="202.8">PG</text>
<text x="119.3" y="202.8">SS/TR</text>
<text x="121.2" y="199.2">AVIN</text>
<text x="130.7" y="201">9</text>
<text x="123.1" y="206.3">EXP</text>
<text x="130.7" y="204.5">17</text>
<text x="109" y="213.8" transform="rotate(-90 109 213.8)">5</text>
<text x="110.4" y="210.9" transform="rotate(-90 110.4 210.9)">FB</text>
<text x="116.1" y="213.8" transform="rotate(-90 116.1 213.8)">7</text>
<text x="117.5" y="210.9" transform="rotate(-90 117.5 210.9)">FSW</text>
<text x="119.6" y="213.8" transform="rotate(-90 119.6 213.8)">8</text>
<text x="121" y="210.9" transform="rotate(-90 121 210.9)">DEF</text>
</g>
<g font-size="3.2" fill="#f00">
<text x="297.8" y="51.1">F9</text>
<text x="305.2" y="52.5">VCC</text>
<text x="333" y="52.5">VCCA_FPLL</text>
<text x="354.5" y="51.1">F5</text>
<text x="297.1" y="58.1">G8</text>
<text x="297.1" y="54.6">G6</text>
<text x="305.2" y="59.5">VCC</text>
<text x="305.2" y="56">VCC</text>
<text x="333" y="59.5">VCCA_FPLL</text>
<text x="333" y="56">VCCA_FPLL</text>
<text x="354.5" y="58.1">G5</text>
<text x="354.5" y="54.6">F13</text>
<text x="295.1" y="61.7">G10</text>
<text x="297.2" y="65.2">H7</text>
<text x="305.2" y="63.1">VCC</text>
<text x="333" y="63.1">VCCA_FPLL</text>
<text x="354.5" y="61.7">L5</text>
<text x="354.5" y="65.2">L12</text>
<text x="297.2" y="68.7">H9</text>
<text x="305.2" y="70.1">VCC</text>
<text x="305.2" y="66.6">VCC</text>
<text x="333" y="66.6">VCCA_FPLL</text>
<text x="295.2" y="72.2">H11</text>
<text x="298.2" y="75.8">J6</text>
<text x="305.2" y="77.2">VCC</text>
<text x="305.2" y="73.7">VCC</text>
<text x="335.7" y="73.7">VCC_AUX</text>
<text x="335.7" y="77.2">VCC_AUX</text>
<text x="354.5" y="72.2">D6</text>
<text x="354.5" y="75.8">D9</text>
<text x="296.1" y="82.8">J10</text>
<text x="298.2" y="79.3">J8</text>
<text x="305.2" y="80.7">VCC</text>
<text x="335.7" y="80.7">VCC_AUX</text>
<text x="354.5" y="79.3">D12</text>
<text x="354.5" y="82.8">N5</text>
<text x="297.4" y="89.9">K9</text>
<text x="297.4" y="86.4">K7</text>
<text x="305.2" y="87.8">VCC</text>
<text x="305.2" y="84.2">VCC</text>
<text x="335.7" y="87.8">VCC_AUX</text>
<text x="335.7" y="84.2">VCC_AUX</text>
<text x="354.5" y="89.9">N13</text>
<text x="354.5" y="86.4">N9</text>
<text x="295.4" y="93.4">K11</text>
<text x="305.2" y="94.8">VCC</text>
<text x="305.2" y="91.3">VCC</text>
<text x="335.7" y="91.3">VCC_AUX</text>
<text x="297.8" y="96.9">L8</text>
<text x="305.2" y="98.4">VCC</text>
<text x="331.7" y="98.4">VCCPD1A2A</text>
<text x="354.5" y="96.9">J4</text>
<text x="297.4" y="107.5">C6</text>
<text x="335.9" y="105.4">VCCPD3A</text>
<text x="354.5" y="104">N6</text>
<text x="294.9" y="111.1">M15</text>
<text x="305.2" y="112.5">VCCPGM</text>
<text x="305.2" y="108.9">VCCPGM</text>
<text x="331.7" y="112.5">VCCPD3B4A</text>
<text x="354.5" y="111.1">N8</text>
<text x="297.7" y="114.6">P6</text>
<text x="305.2" y="116">VCCPGM</text>
<text x="331.7" y="116">VCCPD3B4A</text>
<text x="354.5" y="114.6">N10</text>
<text x="297.2" y="125.2">H2</text>
<text x="335.9" y="123">VCCPD5A</text>
<text x="354.5" y="121.6">J13</text>
<text x="297.4" y="128.7">K3</text>
<text x="305.2" y="126.6">VCCIO2A</text>
<text x="305.2" y="130.1">VCCIO2A</text>
<text x="335.9" y="130.1">VCCPD5B</text>
<text x="354.5" y="128.7">H14</text>
<text x="297.2" y="135.7">N7</text>
<text x="305.2" y="137.2">VCCIO3A</text>
<text x="331.7" y="137.2">VCCPD7A8A</text>
<text x="354.5" y="135.7">E7</text>
<text x="297.4" y="139.3">R3</text>
<text x="305.2" y="140.7">VCCIO3A</text>
<text x="331.7" y="140.7">VCCPD7A8A</text>
<text x="354.5" y="139.3">E11</text>
<text x="295.6" y="149.9">T11</text>
<text x="297.4" y="146.3">R8</text>
<text x="305.2" y="147.7">VCCIO3B</text>
<text x="338.1" y="147.7">VCCBAT</text>
<text x="354.5" y="146.3">C5</text>
<text x="305.2" y="151.3">VCCIO3B</text>
<text x="295.2" y="156.9">N12</text>
<text x="295.7" y="160.4">P15</text>
<text x="305.2" y="158.3">VCCIO4A</text>
<text x="305.2" y="161.9">VCCIO4A</text>
<text x="296.1" y="167.5">J15</text>
<text x="295.8" y="171">L16</text>
<text x="305.2" y="168.9">VCCIO5A</text>
<text x="305.2" y="172.4">VCCIO5A</text>
<text x="295.1" y="178.1">D15</text>
<text x="305.2" y="179.5">VCCIO5B</text>
<text x="295.1" y="181.6">G14</text>
<text x="305.2" y="183">VCCIO5B</text>
<text x="295.4" y="188.7">B14</text>
<text x="305.2" y="190.1">VCCIO7A</text>
<text x="295.4" y="192.2">C12</text>
<text x="305.2" y="193.6">VCCIO7A</text>
<text x="297.4" y="202.8">C7</text>
<text x="297.4" y="199.2">B4</text>
<text x="305.2" y="200.7">VCCIO8A</text>
<text x="305.2" y="204.2">VCCIO8A</text>
</g>
<g font-size="3.2">
<text x="109" y="104.2" transform="rotate(-90 109 104.2)">16</text>
<text x="112.5" y="104.2" transform="rotate(-90 112.5 104.2)">15</text>
<text x="110.1" y="114.9" transform="rotate(-90 110.1 114.9)">PGND</text>
<text x="113.6" y="114.9" transform="rotate(-90 113.6 114.9)">PGND</text>
<text x="216.3" y="118.1">A6</text>
<text x="224" y="119.5">GND</text>
<text x="234.4" y="119.5">GND</text>
<text x="245.2" y="118.1">H12</text>
<text x="214.3" y="125.2">A16</text>
<text x="214.3" y="121.6">A11</text>
<text x="224" y="123">GND</text>
<text x="234.4" y="123">GND</text>
<text x="245.2" y="125.2">J7</text>
<text x="245.2" y="121.6">J5</text>
<text x="216.3" y="128.7">B1</text>
<text x="224" y="130.1">GND</text>
<text x="224" y="126.6">GND</text>
<text x="234.4" y="130.1">GND</text>
<text x="234.4" y="126.6">GND</text>
<text x="245.2" y="128.7">J9</text>
<text x="112.5" y="137.9" transform="rotate(-90 112.5 137.9)">6</text>
<text x="113.9" y="135" transform="rotate(-90 113.9 135)">AGND</text>
<text x="216.3" y="135.7">C2</text>
<text x="216.3" y="132.2">B9</text>
<text x="224" y="137.2">GND</text>
<text x="224" y="133.6">GND</text>
<text x="234.4" y="137.2">GND</text>
<text x="234.4" y="133.6">GND</text>
<text x="245.2" y="135.7">K6</text>
<text x="245.2" y="132.2">J11</text>
<text x="214.2" y="139.3">C14</text>
<text x="216" y="142.8">D4</text>
<text x="224" y="140.7">GND</text>
<text x="234.4" y="140.7">GND</text>
<text x="245.2" y="142.8">K10</text>
<text x="245.2" y="139.3">K8</text>
<text x="214" y="149.9">D10</text>
<text x="216" y="146.3">D5</text>
<text x="224" y="144.2">GND</text>
<text x="224" y="147.7">GND</text>
<text x="234.4" y="147.7">GND</text>
<text x="234.4" y="144.2">GND</text>
<text x="245.2" y="149.9">L1</text>
<text x="245.2" y="146.3">K13</text>
<text x="216.5" y="153.4">E3</text>
<text x="224" y="154.8">GND</text>
<text x="224" y="151.3">GND</text>
<text x="234.4" y="154.8">GND</text>
<text x="234.4" y="151.3">GND</text>
<text x="245.2" y="153.4">L11</text>
<text x="332.1" y="154.8">VREFB2AN0</text>
<text x="354.5" y="153.4">K2</text>
<text x="214.4" y="160.4">E13</text>
<text x="216.5" y="156.9">E8</text>
<text x="224" y="161.9">GND</text>
<text x="224" y="158.3">GND</text>
<text x="234.4" y="161.9">GND</text>
<text x="234.4" y="158.3">GND</text>
<text x="245.2" y="160.4">M9</text>
<text x="245.2" y="156.9">M4</text>
<text x="332.1" y="161.9">VREFB3AN0</text>
<text x="354.5" y="160.4">R5</text>
<text x="214.6" y="167.5">F16</text>
<text x="216.6" y="164">F1</text>
<text x="224" y="165.4">GND</text>
<text x="234.4" y="165.4">GND</text>
<text x="245.2" y="167.5">N2</text>
<text x="245.2" y="164">M14</text>
<text x="354.5" y="167.5">T9</text>
<text x="216" y="171">G4</text>
<text x="224" y="172.4">GND</text>
<text x="224" y="168.9">GND</text>
<text x="234.4" y="172.4">GND</text>
<text x="234.4" y="168.9">GND</text>
<text x="245.2" y="171">P5</text>
<text x="332.1" y="168.9">VREFB3BN0</text>
<text x="216" y="178.1">G9</text>
<text x="216" y="174.6">G7</text>
<text x="224" y="179.5">GND</text>
<text x="224" y="176">GND</text>
<text x="234.4" y="179.5">GND</text>
<text x="234.4" y="176">GND</text>
<text x="245.2" y="178.1">R13</text>
<text x="245.2" y="174.6">P10</text>
<text x="332.1" y="176">VREFB4AN0</text>
<text x="354.5" y="174.6">P12</text>
<text x="109" y="180" transform="rotate(-90 109 180)">16</text>
<text x="112.5" y="180" transform="rotate(-90 112.5 180)">15</text>
<text x="214" y="181.6">G11</text>
<text x="216.1" y="185.1">H6</text>
<text x="224" y="183">GND</text>
<text x="234.4" y="183">GND</text>
<text x="245.2" y="185.1">T6</text>
<text x="245.2" y="181.6">T1</text>
<text x="332.1" y="183">VREFB5AN0</text>
<text x="354.5" y="181.6">M16</text>
<text x="110.1" y="190.7" transform="rotate(-90 110.1 190.7)">PGND</text>
<text x="113.6" y="190.7" transform="rotate(-90 113.6 190.7)">PGND</text>
<text x="216.1" y="188.7">H8</text>
<text x="224" y="190.1">GND</text>
<text x="224" y="186.5">GND</text>
<text x="234.4" y="190.1">GND</text>
<text x="234.4" y="186.5">GND</text>
<text x="245.2" y="188.7">T16</text>
<text x="332.1" y="190.1">VREFB5BN0</text>
<text x="354.5" y="188.7">E14</text>
<text x="214.1" y="192.2">H10</text>
<text x="224" y="193.6">GND</text>
<text x="332.1" y="197.1">VREFB7AN0</text>
<text x="354.5" y="195.7">B13</text>
<text x="354.5" y="202.8">B5</text>
<text x="332.1" y="204.2">VREFB8AN0</text>
<text x="112.5" y="213.8" transform="rotate(-90 112.5 213.8)">6</text>
<text x="113.9" y="210.9" transform="rotate(-90 113.9 210.9)">AGND</text>
</g>
<g font-size="1.8" fill="#00f">
<text x="17.6" y="51.4">ferrite bead)</text>
<text x="19.4" y="49.7">(or 1206</text>
<text x="127" y="51.4">ferrite bead)</text>
<text x="128.8" y="49.7">(or 1206</text>
</g>
</svg>
